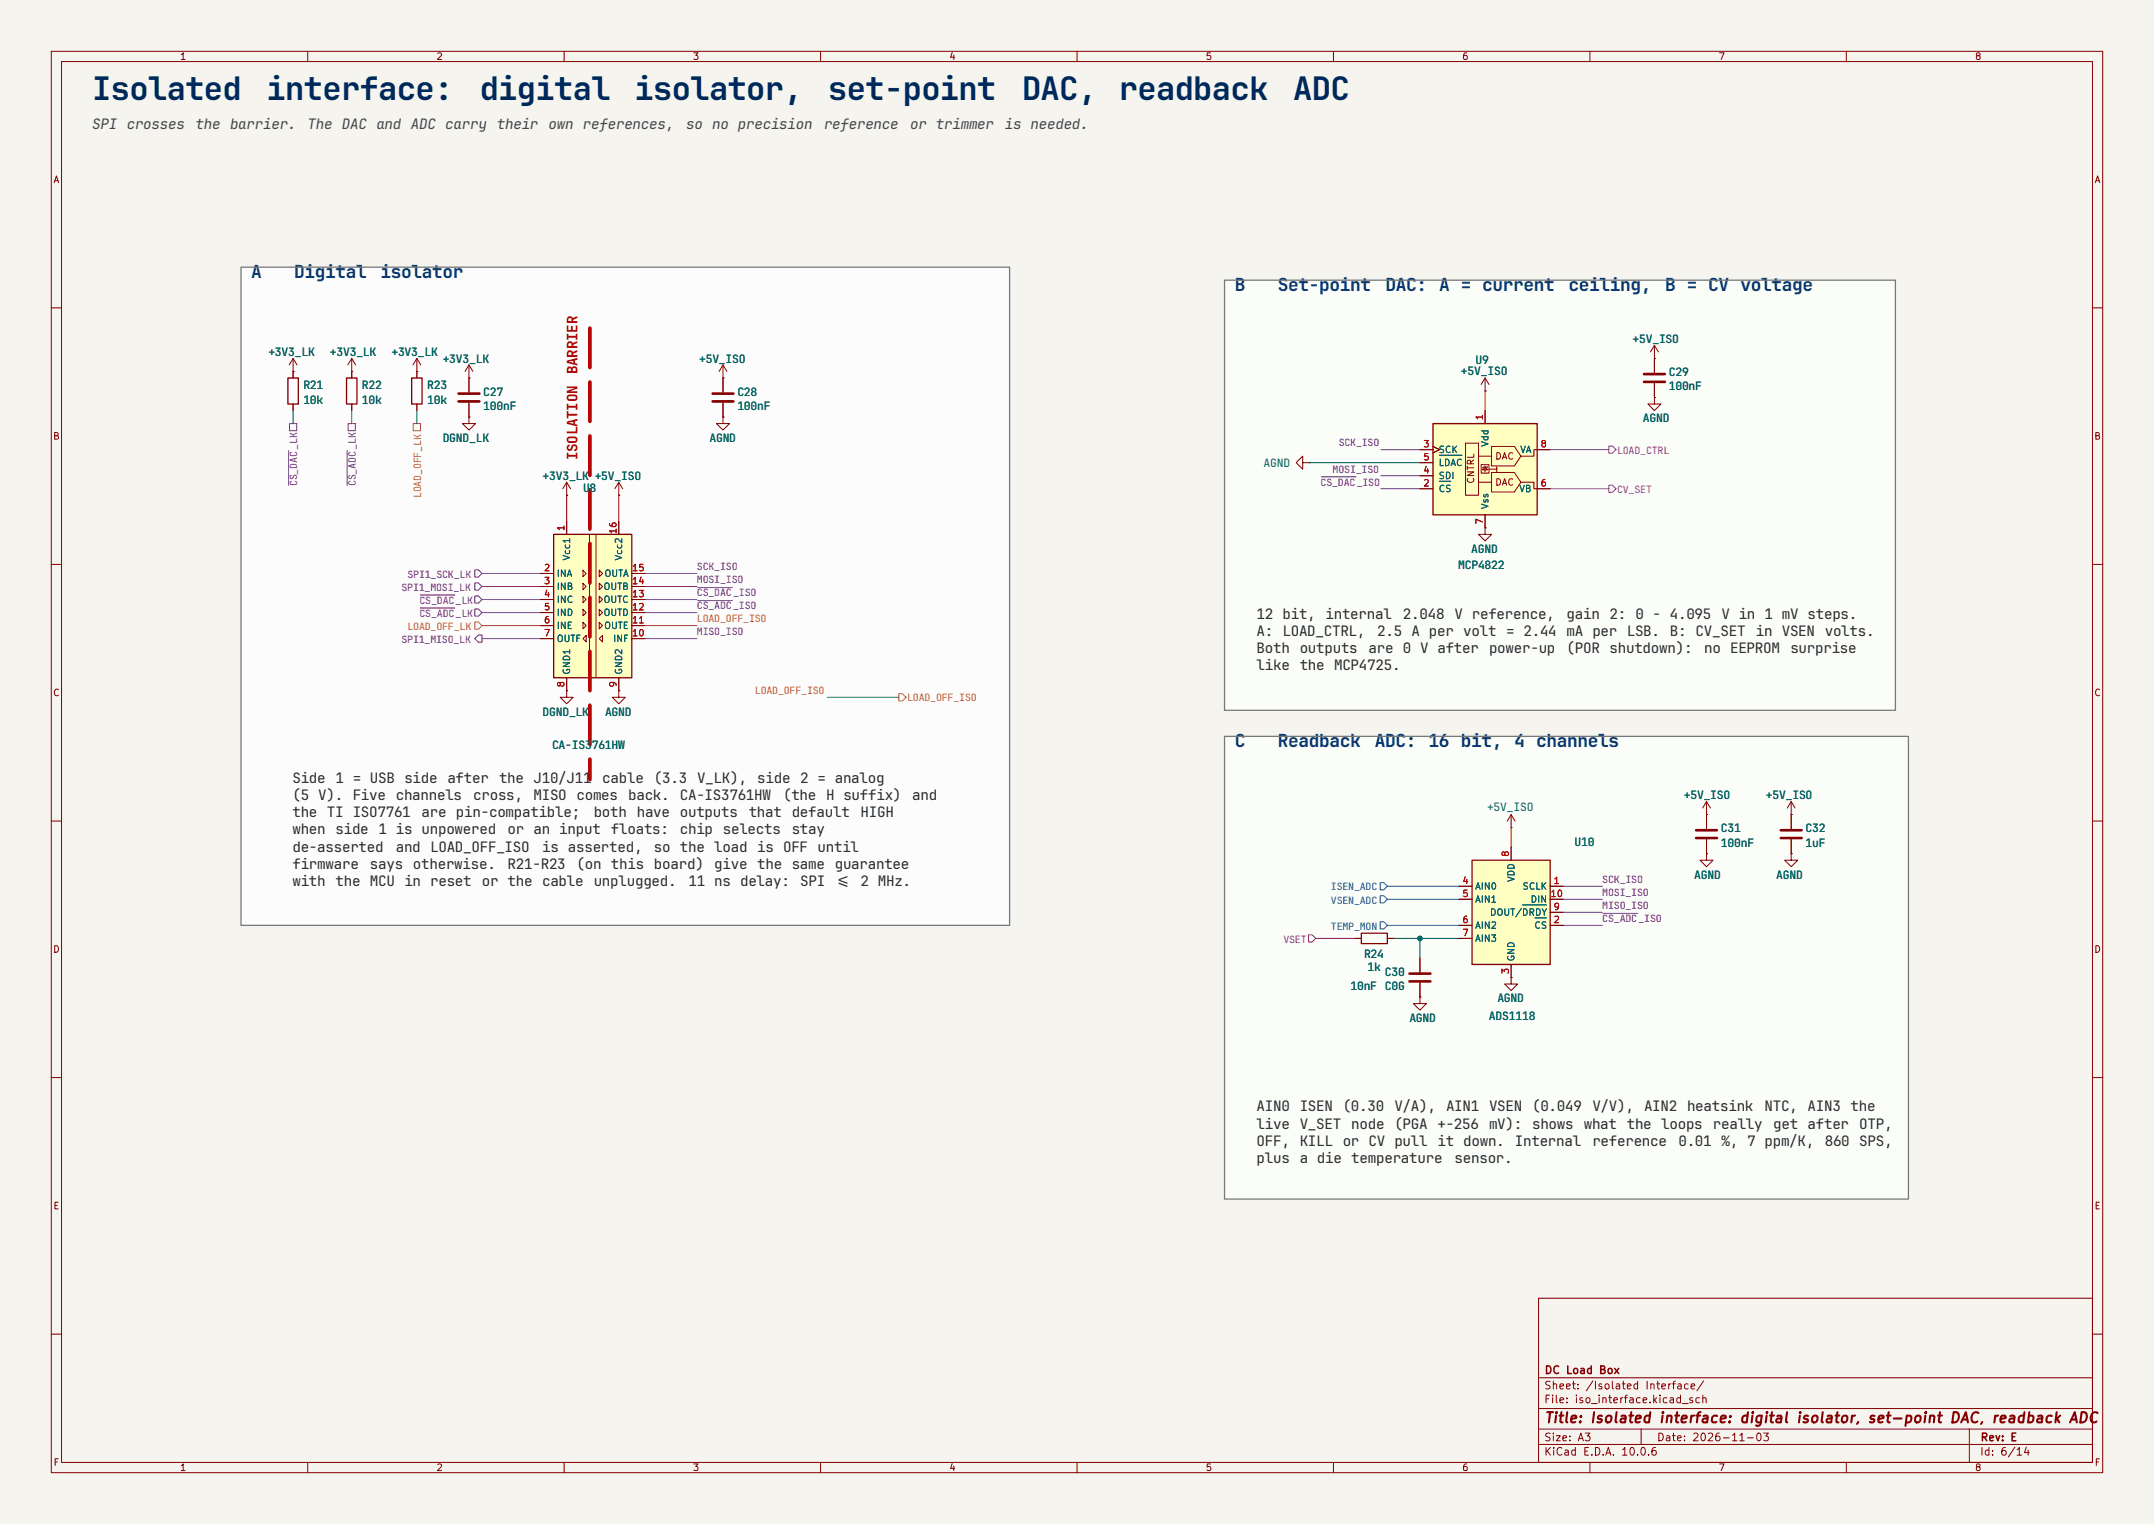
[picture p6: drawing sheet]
<svg xmlns="http://www.w3.org/2000/svg" width="420mm" height="297mm" viewBox="0 0 420 297" stroke-linecap="round" stroke-linejoin="round" font-family="sans-serif">
<path d="M0 0h420v297h-420z" fill="#f5f4ef" stroke="#f5f4ef" stroke-width=".19"/>
<g fill="none" stroke="#840000" stroke-width=".19">
<path d="M10 10h400v277h-400zM12 12h396v273h-396zM60 10v2M110 10v2M160 10v2M210 10v2M260 10v2M310 10v2M360 10v2M10 60h2M408 60h2M10 110h2"/>
<path d="M408 110h2M10 160h2M408 160h2M10 210h2M408 210h2M300 253h108v32h-108zM10 260h2M300 278.5h108M300 274.5h108M300 268.5h108M320 278.5v3M384 278.5v6.5"/>
<path d="M408 260h2M60 285v2M110 285v2M160 285v2M210 285v2M260 285v2M300 281.5h108M310 285v2M360 285v2"/>
</g>
<g fill="#fafdf8">
<path d="M238.8 143.5h133.3v90.2h-133.3z"/>
<path d="M238.8 54.6h130.8v83.8h-130.8z"/>
</g>
<path d="M47 52.1h149.8v128.2h-149.8z" fill="#fcfcfc"/>
<g fill="none" stroke="#840000" stroke-width=".19">
<path d="M57.1 72.4h.1M57.1 69.9v3.8M57.1 78.7v1.3M57.1 69.9l-.7 1.2M57.1 69.9l.8 1.2M68.6 72.4h.1M68.6 69.9v3.8M68.6 78.7v1.3M68.6 69.9l-.8 1.2M68.6 69.9l.7 1.2M81.3 72.4h.1M81.3 69.9l-.8 1.2"/>
<path d="M81.3 69.9l.7 1.2M81.3 69.9v2.5M91.4 73.7h.1M91.4 71.1l-.7 1.3M91.4 71.1l.8 1.3M91.4 71.1v2.6M141 73.7h.1M141 71.1v5.4M141 78.5v2.8M141 71.1l-.8 1.3M141 71.1l.7 1.3M322.6 77.5v1.2h1.2l-1.2 1.3-1.3-1.3h1.3"/>
<path d="M322.6 77.5h.1M141 81.3v1.3h1.2l-1.2 1.2-1.3-1.2h1.3M141 81.3h.1M289.6 102.9v1.2h1.2l-1.2 1.3-1.3-1.3h1.3M289.6 102.9h.1M120.6 134.6v1.3h1.3l-1.3 1.3-1.2-1.3h1.2M120.6 134.6h.1M332.7 158.8h.1M332.7 156.2v5.3M332.7 156.2l-.7 1.3M332.7 156.2l.8 1.3M349.2 158.8h.1"/>
<path d="M349.2 156.2v5.3M349.2 156.2l-.7 1.3M349.2 156.2l.8 1.3M332.7 163.6v2.8M349.2 166.4v1.2h1.3l-1.3 1.3-1.2-1.3h1.2M349.2 166.4h.1M349.2 163.6v2.8M264.2 182.9h1.2M270.5 182.9h1.3M276.9 194.3v1.3h1.2l-1.2 1.3-1.3-1.3h1.3M276.9 194.3h.1M276.9 186.7v2.8"/>
<path d="M276.9 191.5v2.8"/>
</g>
<path d="M138.9 76.7h4.1M138.9 78.2h4.1M330.7 161.8h4.1M330.7 163.3h4.1M347.2 161.8h4.1M347.2 163.3h4.1M274.8 189.7h4.1M274.8 191.3h4.1" fill="none" stroke="#840000" stroke-width=".51"/>
<path d="M56.1 73.7h2.1v5h-2.1zM67.6 73.7h2v5h-2zM265.4 181.9h5.1v2h-5.1z" fill="none" stroke="#840000" stroke-width=".25"/>
<path d="M287 167.6h15.3v20.4h-15.3z" fill="#ffffc2"/>
<path d="M80.3 73.7h2v5h-2zM287 167.6h15.3v20.4h-15.3z" fill="none" stroke="#840000" stroke-width=".25"/>
<g fill="none" stroke="#840000" stroke-width=".19">
<path d="M81.3 72.4v1.3M81.3 78.7v1.3M91.4 73.7v2.8M91.4 78.5v2.8M91.4 81.3v1.3h1.3l-1.3 1.2-1.2-1.2h1.2M91.4 81.3h.1M294.6 158.8v2.5M294.6 158.8l-.7 1.2M294.6 158.8l.8 1.2M284.5 172.7h2.5M284.5 175.3h2.5M294.6 161.3h.1"/>
<path d="M294.6 165.1v2.5M302.3 172.7h2.5M302.3 175.3h2.5M302.3 177.8h2.5M332.7 166.4v1.2h1.3l-1.3 1.3-1.2-1.3h1.2M332.7 166.4h.1M284.5 180.3h2.5M284.5 182.9h2.5M294.6 190.5v1.3h1.3l-1.3 1.2-1.2-1.2h1.2M294.6 190.5h.1M294.6 188v2.5M302.3 180.3h2.5"/>
</g>
<path d="M296.9 176.4h4.6M299.3 178.9h2.2" fill="none" stroke="#006464" stroke-width=".19"/>
<path d="M89.4 76.7h4.1M89.4 78.2h4.1" fill="none" stroke="#840000" stroke-width=".51"/>
<path d="M107.9 104.1h15.3v28h-15.3z" fill="#ffffc2"/>
<path d="M107.9 104.1h15.3v28h-15.3z" fill="none" stroke="#840000" stroke-width=".25"/>
<g fill="none" stroke="#840000" stroke-width=".19">
<path d="M322.6 69.9h.1M322.6 67.3l-.8 1.3M322.6 67.3l.7 1.3M322.6 67.3v5.3M322.6 74.7v2.8M110.5 96.5h.1M110.5 94v2.5M110.5 94l-.8 1.3M110.5 94l.8 1.3M120.6 96.5h.1M120.6 94v2.5M120.6 94l-.7 1.3"/>
<path d="M120.6 94l.8 1.3M254 90.2v-1.3l-1.3 1.3 1.3 1.2v-1.2h1.3M255.3 90.2h.1M105.4 111.8h2.5M105.4 114.3h2.5M105.4 116.8h2.5M105.4 119.4h2.5M110.5 101.6v2.5M113.7 111.1l.6 .7-.6 .6zM113.7 113.7l.6 .6-.6 .6zM113.7 116.2l.6 .6-.6 .7zM113.7 118.7l.6 .7-.6 .6z"/>
<path d="M114.9 104.1v28M116.2 104.1v28M116.8 111.1l.7 .7-.7 .6zM116.8 113.7l.7 .6-.7 .6zM116.8 116.2l.7 .6-.7 .7zM116.8 118.7l.7 .7-.7 .6zM120.6 101.6v2.5M123.2 111.8h2.5M123.2 114.3h2.5M123.2 116.8h2.5M123.2 119.4h2.5M105.4 121.9h2.5"/>
<path d="M105.4 124.5h2.5M110.5 134.6v1.3h1.3l-1.3 1.3-1.3-1.3h1.3M110.5 134.6h.1M110.5 132.1v2.5M113.7 121.3l.6 .6-.6 .7zM113.7 124.5l.6-.7v1.3zM116.8 121.3l.7 .6-.7 .7zM117.5 123.8v1.3l-.7-.6zM120.6 132.1v2.5M123.2 121.9h2.5M123.2 124.5h2.5"/>
</g>
<path d="M320.5 72.9h4.1M320.5 74.4h4.1" fill="none" stroke="#840000" stroke-width=".51"/>
<path d="M279.4 82.6h20.3v17.7h-20.3z" fill="#ffffc2"/>
<g fill="none" stroke="#840000" stroke-width=".19">
<path d="M57.1 72.4h.1M57.1 72.4v1.3M57.1 78.7v1.3M68.6 72.4h.1M68.6 72.4v1.3M68.6 78.7v1.3M81.3 72.4h.1M81.3 72.4v1.3M81.3 78.7v1.3M91.4 73.7h.1M91.4 73.7v2.8M91.4 78.5v2.8"/>
<path d="M141 73.7h.1M141 73.7v2.8M141 78.5v2.8M289.6 76.2h.1M289.6 73.7v2.5M289.6 73.7l-.8 1.2M289.6 73.7l.7 1.2M322.6 69.9h.1M322.6 77.5h.1M322.6 69.9v2.7M322.6 74.7v2.8M91.4 81.3h.1"/>
<path d="M110.5 96.5h.1M120.6 96.5h.1M141 81.3h.1M276.9 95.3h2.5M276.9 87.6h2.5M276.9 92.7h2.5M276.9 90.2h2.5M279.4 87l1.3 .6-1.3 .7M285.7 86.4h2.6v10.1h-2.6zM288.3 88.9h2.5M288.3 94h2.5M288.8 90.6h1.5v1.6h-1.5z"/>
<path d="M289.6 91.1l.5 .5h-1zM289.6 80v2.6M289.6 90.8v1.1M290.1 90.9l-1 .3M290.8 87h4.5l1.2 1.9-1.2 1.9h-4.5zM290.8 92.1h4.5l1.2 1.9-1.2 1.9h-4.5zM291.8 90.9v.5h-1.5M291.8 91.3v.8M296.5 94h2.6v1.3h3.2M302.3 87.6h-3.2v1.3h-2.6M105.4 111.8h2.5M105.4 114.3h2.5"/>
<path d="M105.4 116.8h2.5M105.4 119.4h2.5M110.5 101.6v2.5M120.6 101.6v2.5M123.2 111.8h2.5M123.2 114.3h2.5M123.2 116.8h2.5M123.2 119.4h2.5M289.6 102.9h.1M289.6 100.3v2.6M105.4 121.9h2.5M105.4 124.5h2.5"/>
<path d="M110.5 134.6h.1M110.5 132.1v2.5M120.6 134.6h.1M120.6 132.1v2.5M123.2 121.9h2.5M123.2 124.5h2.5M332.7 158.8h.1M332.7 158.8v2.7M349.2 158.8h.1M349.2 158.8v2.7M284.5 172.7h2.5M284.5 175.3h2.5"/>
<path d="M294.6 165.1v2.5M302.3 172.7h2.5M302.3 175.3h2.5M302.3 177.8h2.5M332.7 166.4h.1M332.7 163.6v2.8M349.2 166.4h.1M349.2 163.6v2.8M264.2 182.9h1.2M270.5 182.9h1.3M276.9 194.3h.1M276.9 186.7v2.8"/>
<path d="M276.9 191.5v2.8M284.5 182.9h2.5M284.5 180.3h2.5M294.6 190.5h.1M294.6 188v2.5M302.3 180.3h2.5"/>
</g>
<path d="M279.4 82.6h20.3v17.7h-20.3z" fill="none" stroke="#840000" stroke-width=".25"/>
<path d="M280.6 93.8h2.3M280.6 88.7h4.4M296.9 176.4h4.6M299.3 178.9h2.2" fill="none" stroke="#006464" stroke-width=".19"/>
<path d="M80.6 82.6h1.4v1.3h-1.4zM92.6 121.2h.7l.7 .7-.7 .7h-.7zM94 121.9h11.4M125.7 121.9h10.2M175.3 135.2h.7l.7 .7-.7 .7h-.7z" fill="none" stroke="#dc6e00" stroke-width=".19"/>
<g fill="none" stroke="#6e00b4" stroke-width=".19">
<path d="M56.3 87.8v6.8M56.5 82.6h1.3v1.3h-1.3zM67.7 87.8v6.8M67.9 82.6h1.4v1.3h-1.4zM257.6 92.9h6.8M269.2 95.3h7.7M269.2 92.7h7.7M269.2 87.6h7.7M81.9 116h6.8M81.9 118.5h6.8M92.6 111.1h.7l.7 .7-.7 .7h-.7zM92.6 116.1h.7l.7 .7-.7 .7h-.7z"/>
<path d="M92.6 118.7h.7l.7 .7-.7 .7h-.7zM92.6 113.6h.7l.7 .7-.7 .7h-.7zM94 114.3h11.4M94 116.8h11.4M94 119.4h11.4M94 111.8h11.4M125.7 114.3h10.2M125.7 116.8h10.2M125.7 119.4h10.2M125.7 111.8h10.2M136 117h6.8M136 114.5h6.8"/>
<path d="M93.3 123.8h.7v1.4h-.7l-.7-.7zM94 124.5h11.4M125.7 124.5h10.2M304.8 177.8h7.6M304.8 175.3h7.6M304.8 172.7h7.6M312.6 178h6.7M304.8 180.3h7.6"/>
</g>
<path d="M302.3 95.3h11.4M302.3 87.6h11.4M313.7 94.5h.7l.7 .8-.7 .7h-.7zM313.7 86.9h.7l.7 .7-.7 .7h-.7zM255.1 182.2h.7l.7 .7-.7 .7h-.7zM256.5 182.9h7.7" fill="none" stroke="#a0a" stroke-width=".19"/>
<path d="M269.1 172h.7l.7 .7-.7 .7h-.7zM269.1 179.6h.7l.7 .7-.7 .7h-.7zM269.1 174.6h.7l.7 .7-.7 .7h-.7zM270.5 172.7h14M270.5 175.3h14M270.5 180.3h14" fill="none" stroke="#0050c8" stroke-width=".19"/>
<path d="M115 63.9v88" fill="none" stroke="#c80000" stroke-width=".7" stroke-dasharray="7.7 2.8"/>
<path d="M57.1 80v2.6M68.6 80v2.6M81.3 80v2.6M255.3 90.2h21.6M161.3 135.9h14M271.8 182.9h12.7M276.9 182.9v3.8" fill="none" stroke="#009600" stroke-width=".19"/>
<path d="M289.6 76.2v3.8M110.5 96.5v5.1M120.6 96.5v5.1M294.6 161.3v3.8" fill="none" stroke="#be0000" stroke-width=".19"/>
<path d="M47 52.1h149.8v128.2h-149.8zM238.8 54.6h130.8v83.8h-130.8zM238.8 143.5h133.3v90.2h-133.3z" fill="none" stroke="#787878" stroke-width=".25"/>
<circle cx="276.9" cy="182.9" r=".46" fill="#009600" stroke="#009600" stroke-width=".19"/>
<g font-size="6.3" fill="#00285a">
<text x="18" y="19.5">Isolated</text>
<text x="52" y="19.5">interface:</text>
<text x="93.5" y="19.5">digital</text>
<text x="123.7" y="19.5">isolator,</text>
<text x="161.5" y="19.5">set-point</text>
<text x="199.3" y="19.5">DAC, readback</text>
<text x="252.1" y="19.5">ADC</text>
</g>
<g font-size="3.5" fill="#003278">
<text x="49" y="54.1">A</text>
<text x="57.4" y="54.1">Digital</text>
<text x="74.2" y="54.1">isolator</text>
<text x="240.8" y="56.7">B</text>
<text x="249.2" y="56.7">Set-point</text>
<text x="270.1" y="56.7">DAC: A = current</text>
<text x="305.8" y="56.7">ceiling,</text>
<text x="324.7" y="56.7">B = CV voltage</text>
<text x="240.8" y="145.6">C</text>
<text x="249.2" y="145.6">Readback</text>
<text x="268" y="145.6">ADC: 16 bit, 4 channels</text>
</g>
<g font-size="2.8" fill="#464646">
<text x="18" y="25.2">SPI crosses</text>
<text x="38.1" y="25.2">the barrier.</text>
<text x="60" y="25.2">The DAC and ADC carry</text>
<text x="96.9" y="25.2">their</text>
<text x="107" y="25.2">own references,</text>
<text x="133.8" y="25.2">so no precision</text>
<text x="160.7" y="25.2">reference</text>
<text x="177.5" y="25.2">or trimmer</text>
<text x="195.9" y="25.2">is needed.</text>
</g>
<g font-size="2.8" fill="#c80000">
<text x="112.6" y="72.9" transform="rotate(-90 112.6 72.9)">BARRIER</text>
<text x="112.6" y="89.7" transform="rotate(-90 112.6 89.7)">ISOLATION</text>
</g>
<g font-size="2.8" fill="#282828">
<text x="245" y="120.6">12 bit, internal</text>
<text x="245" y="123.9">A: LOAD_CTRL,</text>
<text x="268.5" y="123.9">2.5 A per volt = 2.44 mA per LSB. B: CV_SET</text>
<text x="273.6" y="120.6">2.048</text>
<text x="283.6" y="120.6">V reference,</text>
<text x="305.4" y="120.6">gain 2: 0 - 4.095</text>
<text x="335.7" y="120.6">V in 1 mV steps.</text>
<text x="342.4" y="123.9">in VSEN volts.</text>
<text x="245" y="127.3">Both outputs</text>
<text x="245" y="130.7">like the MCP4725.</text>
<text x="266.8" y="127.3">are 0 V after</text>
<text x="290.3" y="127.3">power-up</text>
<text x="305.4" y="127.3">(POR shutdown):</text>
<text x="332.3" y="127.3">no EEPROM</text>
<text x="349.1" y="127.3">surprise</text>
<text x="57" y="152.5">Side 1 = USB side after</text>
<text x="57" y="155.9">(5 V). Five channels</text>
<text x="92.3" y="155.9">cross,</text>
<text x="97.3" y="152.5">the J10/J11</text>
<text x="104" y="155.9">MISO comes</text>
<text x="117.4" y="152.5">cable</text>
<text x="122.5" y="155.9">back.</text>
<text x="127.5" y="152.5">(3.3 V_LK),</text>
<text x="132.5" y="155.9">CA-IS3761HW</text>
<text x="147.7" y="152.5">side 2 = analog</text>
<text x="152.7" y="155.9">(the H suffix)</text>
<text x="177.9" y="155.9">and</text>
<text x="57" y="159.2">the TI ISO7761</text>
<text x="82.2" y="159.2">are pin-compatible;</text>
<text x="115.8" y="159.2">both have outputs</text>
<text x="146" y="159.2">that default</text>
<text x="167.8" y="159.2">HIGH</text>
<text x="57" y="162.6">when side 1 is unpowered</text>
<text x="57" y="165.9">de-asserted</text>
<text x="77.2" y="165.9">and LOAD_OFF_ISO</text>
<text x="99" y="162.6">or an input</text>
<text x="105.7" y="165.9">is asserted,</text>
<text x="119.1" y="162.6">floats:</text>
<text x="127.5" y="165.9">so the load is OFF until</text>
<text x="132.5" y="162.6">chip selects</text>
<text x="154.4" y="162.6">stay</text>
<text x="57" y="169.3">firmware</text>
<text x="57" y="172.7">with the MCU in reset</text>
<text x="72.1" y="169.3">says otherwise.</text>
<text x="93.9" y="172.7">or the cable</text>
<text x="99" y="169.3">R21-R23</text>
<text x="112.4" y="169.3">(on this board)</text>
<text x="115.8" y="172.7">unplugged.</text>
<text x="134.2" y="172.7">11 ns delay:</text>
<text x="139.3" y="169.3">give the same guarantee</text>
<text x="156" y="172.7">SPI &lt;= 2 MHz.</text>
<text x="245" y="216.6">AIN0 ISEN (0.30</text>
<text x="245" y="219.9">live V_SET</text>
<text x="263.5" y="219.9">node (PGA +-256</text>
<text x="271.9" y="216.6">V/A),</text>
<text x="281.9" y="216.6">AIN1 VSEN (0.049</text>
<text x="290.3" y="219.9">mV): shows</text>
<text x="308.8" y="219.9">what the loops</text>
<text x="310.5" y="216.6">V/V),</text>
<text x="320.5" y="216.6">AIN2 heatsink</text>
<text x="334" y="219.9">really</text>
<text x="344" y="216.6">NTC, AIN3 the</text>
<text x="345.7" y="219.9">get after</text>
<text x="362.5" y="219.9">OTP,</text>
<text x="245" y="223.3">OFF, KILL or CV pull it down.</text>
<text x="245" y="226.7">plus a die temperature</text>
<text x="283.6" y="226.7">sensor.</text>
<text x="295.4" y="223.3">Internal</text>
<text x="310.5" y="223.3">reference</text>
<text x="327.3" y="223.3">0.01 %, 7 ppm/K,</text>
<text x="355.8" y="223.3">860 SPS,</text>
</g>
<g font-size="2.2" fill="#006464">
<text x="52.3" y="69.4">+3V3_LK</text>
<text x="64.3" y="69.4">+3V3_LK</text>
<text x="76.3" y="69.4">+3V3_LK</text>
<text x="86.3" y="70.7">+3V3_LK</text>
<text x="136.3" y="70.7">+5V_ISO</text>
<text x="287.7" y="70.9">U9</text>
<text x="318.3" y="66.9">+5V_ISO</text>
<text x="59.2" y="75.8">R21</text>
<text x="70.6" y="75.8">R22</text>
<text x="83.3" y="75.8">R23</text>
<text x="94.2" y="77.1">C27</text>
<text x="143.8" y="77.1">C28</text>
<text x="284.9" y="73">+5V_ISO</text>
<text x="325.4" y="76.1">100nF</text>
<text x="325.4" y="73.3">C29</text>
<text x="59.2" y="78.6">10k</text>
<text x="70.6" y="78.6">10k</text>
<text x="83.3" y="78.6">10k</text>
<text x="94.2" y="79.9">100nF</text>
<text x="143.8" y="79.9">100nF</text>
<text x="320.3" y="82.3">AGND</text>
<text x="86.3" y="86.1">DGND_LK</text>
<text x="138.3" y="86.1">AGND</text>
<text x="105.8" y="93.6">+3V3_LK</text>
<text x="113.7" y="95.9">U8</text>
<text x="116" y="93.6">+5V_ISO</text>
<text x="246.4" y="91.1">AGND</text>
<text x="286.9" y="107.7">AGND</text>
<text x="284.3" y="110.9">MCP4822</text>
<text x="105.8" y="139.5">DGND_LK</text>
<text x="118" y="139.5">AGND</text>
<text x="107.6" y="145.9">CA-IS3761HW</text>
<text x="328.3" y="155.8">+5V_ISO</text>
<text x="344.3" y="155.8">+5V_ISO</text>
<text x="289.9" y="158.1">+5V_ISO</text>
<text x="307" y="164.9">U10</text>
<text x="335.5" y="165">100nF</text>
<text x="335.5" y="162.2">C31</text>
<text x="352" y="162.2">C32</text>
<text x="352" y="165">1uF</text>
<text x="330.3" y="171.2">AGND</text>
<text x="346.3" y="171.2">AGND</text>
<text x="266" y="186.7">R24</text>
<text x="266.6" y="189.2">1k</text>
<text x="270" y="190.1">C30</text>
<text x="263.3" y="192.9">10nF C0G</text>
<text x="292" y="195.3">AGND</text>
<text x="274.8" y="199.1">AGND</text>
<text x="290.3" y="198.9">ADS1118</text>
</g>
<text font-size="2" fill="#840000" x="301" y="277.8">Title: Isolated interface: digital isolator, set-point DAC, readback ADC</text>
<g font-size="1.9" fill="#6e00b4">
<text x="261" y="87">SCK_ISO</text>
<text x="58" y="94.7" transform="rotate(-90 58 94.7)">CS_DAC_LK</text>
<text x="69.4" y="94.7" transform="rotate(-90 69.4 94.7)">CS_ADC_LK</text>
<text x="257.5" y="94.6">CS_DAC_ISO</text>
<text x="259.8" y="92.1">MOSI_ISO</text>
<text x="79.4" y="112.6">SPI1_SCK_LK</text>
<text x="135.9" y="111.1">SCK_ISO</text>
<text x="135.9" y="113.7">MOSI_ISO</text>
<text x="78.3" y="115.1">SPI1_MOSI_LK</text>
<text x="81.8" y="117.7">CS_DAC_LK</text>
<text x="135.9" y="118.8">CS_ADC_ISO</text>
<text x="135.9" y="116.2">CS_DAC_ISO</text>
<text x="78.3" y="125.3">SPI1_MISO_LK</text>
<text x="81.8" y="120.2">CS_ADC_LK</text>
<text x="135.9" y="123.8">MISO_ISO</text>
<text x="312.4" y="172.1">SCK_ISO</text>
<text x="312.4" y="177.2">MISO_ISO</text>
<text x="312.4" y="174.6">MOSI_ISO</text>
<text x="312.4" y="179.7">CS_ADC_ISO</text>
</g>
<g font-size="1.9" fill="#a0a">
<text x="315.3" y="88.5">LOAD_CTRL</text>
<text x="315.3" y="96.1">CV_SET</text>
<text x="250.2" y="183.7">VSET</text>
</g>
<g font-size="1.9" fill="#dc6e00">
<text x="82.1" y="97.1" transform="rotate(-90 82.1 97.1)">LOAD_OFF_LK</text>
<text x="79.4" y="122.7">LOAD_OFF_LK</text>
<text x="135.9" y="121.3">LOAD_OFF_ISO</text>
<text x="147.2" y="135.3">LOAD_OFF_ISO</text>
<text x="176.9" y="136.7">LOAD_OFF_ISO</text>
</g>
<g font-size="1.9" fill="#0050c8">
<text x="259.5" y="173.5">ISEN_ADC</text>
<text x="259.5" y="176.1">VSEN_ADC</text>
<text x="259.5" y="181.2">TEMP_MON</text>
</g>
<g font-size="1.5" fill="#840000">
<text x="301" y="268.1">DC Load Box</text>
<text x="300.9" y="273.8">File: iso_interface.kicad_sch</text>
<text x="300.9" y="271.1">Sheet: /Isolated Interface/</text>
<text x="300.9" y="281.2">Size: A3</text>
<text x="322.9" y="281.2">Date: 2026-11-03</text>
<text x="386" y="281.2">Rev: E</text>
<text x="300.9" y="284">KiCad E.D.A. 10.0.6</text>
<text x="385.9" y="284">Id: 6/14</text>
</g>
<g font-size="1.3" fill="#840000">
<text x="35" y="12">1</text>
<text x="85" y="12">2</text>
<text x="135" y="12">3</text>
<text x="185" y="12">4</text>
<text x="235" y="12">5</text>
<text x="285" y="12">6</text>
<text x="335" y="12">7</text>
<text x="385" y="12">8</text>
<text x="10.3" y="36">A</text>
<text x="408.3" y="36">A</text>
<text x="10.2" y="86">B</text>
<text x="291.4" y="89.9">DAC</text>
<text x="408.2" y="86">B</text>
<text x="287.7" y="94.4" transform="rotate(-90 287.7 94.4)">CNTRL</text>
<text x="291.4" y="94.9">DAC</text>
<text x="10.2" y="136">C</text>
<text x="408.2" y="136">C</text>
<text x="10.2" y="186">D</text>
<text x="408.2" y="186">D</text>
<text x="10.3" y="236">E</text>
<text x="408.3" y="236">E</text>
<text x="10.3" y="286">F</text>
<text x="35" y="287">1</text>
<text x="85" y="287">2</text>
<text x="135" y="287">3</text>
<text x="185" y="287">4</text>
<text x="235" y="287">5</text>
<text x="285" y="287">6</text>
<text x="335" y="287">7</text>
<text x="385" y="287">8</text>
<text x="408.3" y="286">F</text>
</g>
<g font-size="1.3" fill="#a90000">
<text x="289.4" y="82" transform="rotate(-90 289.4 82)">1</text>
<text x="277.4" y="87.5">3</text>
<text x="300.3" y="87.5">8</text>
<text x="277.4" y="95.1">2</text>
<text x="277.4" y="92.6">4</text>
<text x="277.4" y="90">5</text>
<text x="300.3" y="95.1">6</text>
<text x="110.4" y="103.6" transform="rotate(-90 110.4 103.6)">1</text>
<text x="120.5" y="104.2" transform="rotate(-90 120.5 104.2)">16</text>
<text x="289.4" y="102.3" transform="rotate(-90 289.4 102.3)">7</text>
<text x="105.9" y="111.6">2</text>
<text x="123.1" y="111.6">15</text>
<text x="105.9" y="114.2">3</text>
<text x="105.9" y="116.7">4</text>
<text x="105.9" y="119.2">5</text>
<text x="123.1" y="119.2">12</text>
<text x="123.1" y="116.7">13</text>
<text x="123.1" y="114.2">14</text>
<text x="105.9" y="121.8">6</text>
<text x="105.9" y="124.3">7</text>
<text x="123.1" y="124.3">10</text>
<text x="123.1" y="121.8">11</text>
<text x="110.4" y="134.1" transform="rotate(-90 110.4 134.1)">8</text>
<text x="120.5" y="134.1" transform="rotate(-90 120.5 134.1)">9</text>
<text x="294.5" y="167.1" transform="rotate(-90 294.5 167.1)">8</text>
<text x="285" y="172.6">4</text>
<text x="302.8" y="172.6">1</text>
<text x="285" y="175.1">5</text>
<text x="302.2" y="175.1">10</text>
<text x="302.8" y="177.7">9</text>
<text x="285" y="180.2">6</text>
<text x="285" y="182.7">7</text>
<text x="302.8" y="180.2">2</text>
<text x="294.5" y="190" transform="rotate(-90 294.5 190)">3</text>
</g>
<g font-size="1.3" fill="#006464">
<text x="280.4" y="88.6">SCK</text>
<text x="290.5" y="87.2" transform="rotate(-90 290.5 87.2)">Vdd</text>
<text x="296.3" y="88.6">VA</text>
<text x="280.4" y="93.7">SDI</text>
<text x="280.4" y="91.1">LDAC</text>
<text x="280.4" y="96.2">CS</text>
<text x="290.5" y="99.3" transform="rotate(-90 290.5 99.3)">Vss</text>
<text x="296.1" y="96.2">VB</text>
<text x="108.4" y="112.7">INA</text>
<text x="111.5" y="109.4" transform="rotate(-90 111.5 109.4)">Vcc1</text>
<text x="117.7" y="112.7">OUTA</text>
<text x="121.6" y="109.4" transform="rotate(-90 121.6 109.4)">Vcc2</text>
<text x="108.4" y="115.3">INB</text>
<text x="108.4" y="117.8">INC</text>
<text x="117.6" y="117.8">OUTC</text>
<text x="117.6" y="115.3">OUTB</text>
<text x="108.4" y="120.3">IND</text>
<text x="108.4" y="122.9">INE</text>
<text x="108.4" y="125.4">OUTF</text>
<text x="117.6" y="120.3">OUTD</text>
<text x="117.7" y="122.9">OUTE</text>
<text x="119.4" y="125.4">INF</text>
<text x="111.5" y="131.6" transform="rotate(-90 111.5 131.6)">GND1</text>
<text x="121.6" y="131.6" transform="rotate(-90 121.6 131.6)">GND2</text>
<text x="287.5" y="173.7">AIN0</text>
<text x="295.6" y="172" transform="rotate(-90 295.6 172)">VDD</text>
<text x="296.7" y="173.7">SCLK</text>
<text x="287.5" y="176.2">AIN1</text>
<text x="290.4" y="178.8">DOUT/DRDY</text>
<text x="298.3" y="176.2">DIN</text>
<text x="287.5" y="181.3">AIN2</text>
<text x="287.5" y="183.8">AIN3</text>
<text x="299" y="181.3">CS</text>
<text x="295.6" y="187.5" transform="rotate(-90 295.6 187.5)">GND</text>
</g>
</svg>
